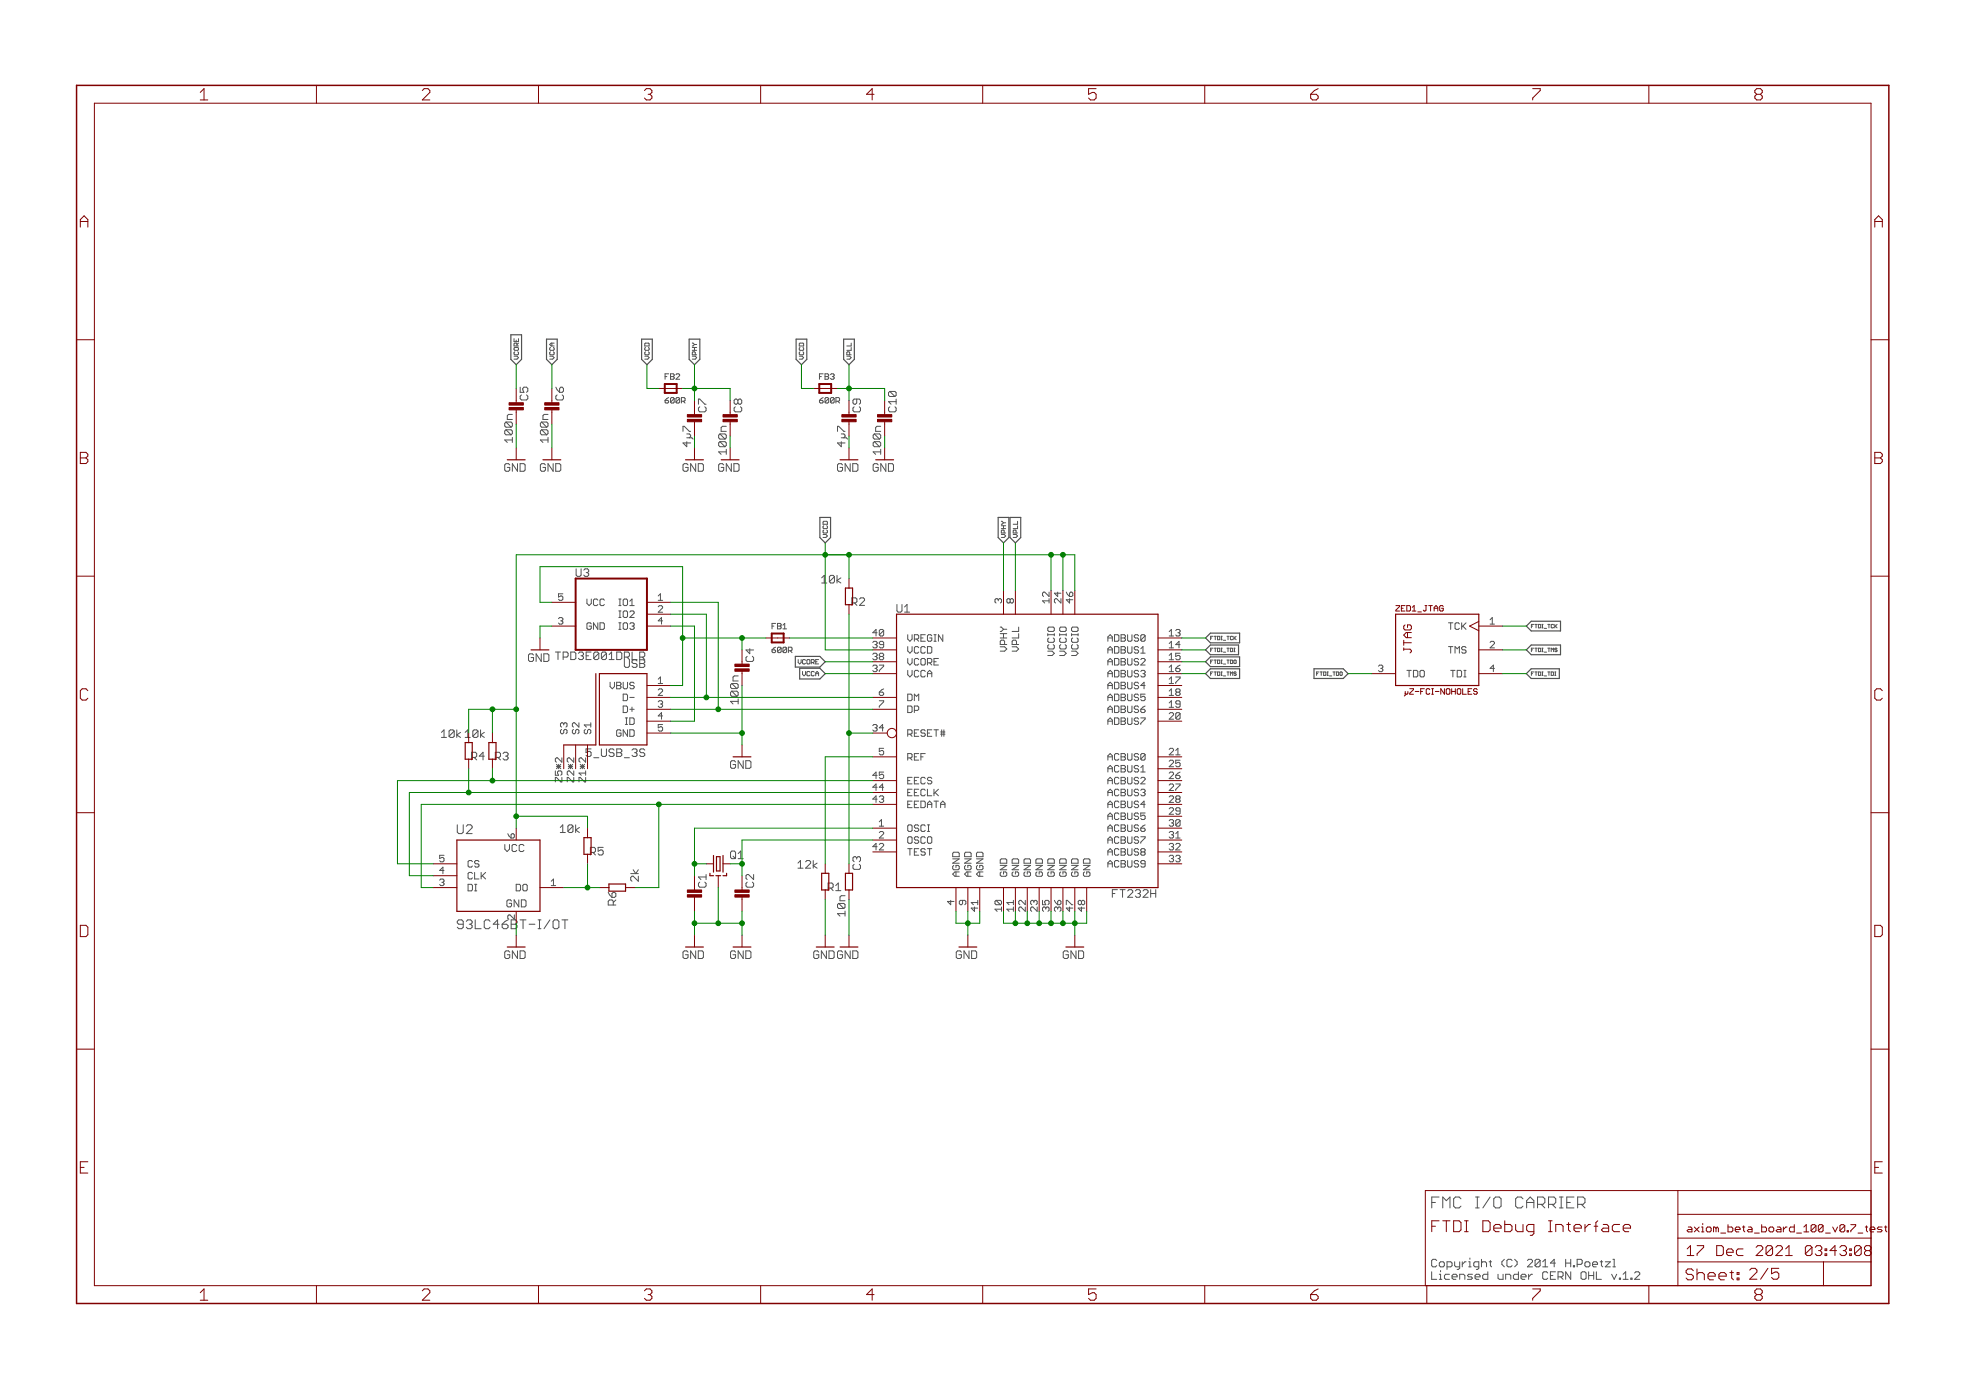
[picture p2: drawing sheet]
<svg xmlns="http://www.w3.org/2000/svg" width="420mm" height="297mm" viewBox="0 0 420 297" stroke-linecap="round" stroke-linejoin="round" font-family="sans-serif">
<path d="M126.3 160h-1.1v.8l.6-.2M120.1 196.6h1.2M337.2 255.8h1.1l.4 .4v.8l-.4 .4h-1.1M337.9 257.4l.8 .7M342 269.6h.5M342.2 269.4v1.1l.3 .2M343.1 269.6h1l-1 1.1M344.7 269.1h.3v1.6M346.9 272.3l.5-.5v1.6M346.9 273.4h1.1M348.5 273.1h.3v.3h-.3zM349.3 272l.3-.2h.6l.2 .2v.3l-1.1 1.1h1.1" fill="none" stroke="#505050" stroke-width=".21"/>
<g fill="none" stroke="#505050" stroke-width=".25">
<path d="M109.2 71.5h2.3v5.3l-1.2 1.1-1.1-1.1zM116.8 72.5h2.3v4.3l-1.2 1.1-1.1-1.1zM137.1 72.5h2.3v4.3l-1.1 1.1-1.2-1.1zM147.3 72.5h2.3v4.3l-1.2 1.1-1.1-1.1zM170.1 72.5h2.3v4.3l-1.1 1.1-1.2-1.1zM180.3 72.5h2.3v4.3l-1.2 1.1-1.1-1.1zM175.2 110.6h2.3v4.3l-1.1 1.1-1.2-1.1zM213.3 110.6h2.3v4.3l-1.1 1.1-1.2-1.1zM215.9 110.6h2.2v4.3l-1.1 1.1-1.1-1.1zM257.6 136.3l1.1-1h6.2v2.1h-6.2zM257.6 138.9l1.1-1.1h6v2.1h-6zM326.2 133.8l1-1h6.3v2h-6.3z"/>
<path d="M326.2 138.9l1-1.1h6.3v2.1h-6.3zM170 140.3h5.2l1.2 1.1-1.2 1.2h-5.2zM170.9 142.8h4.3l1.2 1.2-1.2 1.1h-4.3zM257.6 141.4l1.1-1h6.2v2.1h-6.2zM257.6 144l1.1-1.1h6.2v2.1h-6.2zM280.8 142.9h6.3l1 1.1-1 1h-6.3zM326.2 144l1-1.1h6v2.1h-6z"/>
</g>
<g fill="none" stroke="#800000" stroke-width=".21">
<path d="M67.6 18.2v3.9M115.1 18.2v3.9M162.6 18.2v3.9M210 18.2v3.9M257.5 18.2v3.9M304.9 18.2v3.9M352.4 18.2v3.9M20.2 22.1h379.7v252.6h-379.7zM16.4 72.6h3.8M399.9 72.6h3.8M110.3 95.7v2.6M117.9 95.7v2.6"/>
<path d="M140.8 83h5.1M148.4 95.7v2.6M156 95.7v2.6M173.8 83h5.1M181.4 95.7v2.6M189.1 95.7v2.6M16.4 123.1h3.8M115.4 136.3v2.6M117.9 128.7h5.1M117.9 133.8h5.1M138.3 128.7h5M138.3 133.8h5"/>
<path d="M138.3 131.3h5M163.7 136.3h5M181.4 123.6v2.1M181.4 129.2v2.1M186.5 136.3h5.1M186.5 138.9h5.1M214.5 126.2v5.1M217 126.2v5.1M224.6 126.2v5.1M227.2 126.2v5.1M229.7 126.2v5.1M247.5 136.3h5.1"/>
<path d="M247.5 138.9h5.1M316 133.8h5.1M316 138.9h5.1M316 132.8l-1.9 1 1.9 1M399.9 123.1h3.8M100.2 156.7v2M105.2 156.7v2M120.5 159.2v5.1M123 159.2v5.1M125.6 159.2v5.1M138.3 149h5M138.3 151.6h5"/>
<path d="M138.3 146.5h5M138.3 154.1h5M138.3 156.7h5M158.6 159.2v2.5M186.5 149h5.1M186.5 151.6h5.1M186.5 141.4h5.1M186.5 144h5.1M247.5 149h5.1M247.5 151.6h5.1M247.5 141.4h5.1M247.5 144h5.1"/>
<path d="M247.5 146.5h5.1M247.5 154.1h5.1M293.2 144h5.1M300.3 147.8v.7l-.2 .2M300.3 148.1l.4 .3M316 144h5.1M16.4 173.7h3.8M100.2 162.2v2.1M105.2 162.2v2.1M110.3 177v2.5M125.6 177v2M186.5 177h5.1"/>
<path d="M186.5 179.5h5.1M186.5 161.7h5.1M186.5 166.8h5.1M186.5 169.4h5.1M186.5 171.9h5.1M247.5 177h5.1M247.5 179.5h5.1M247.5 161.7h5.1M247.5 164.3h5.1M247.5 166.8h5.1M247.5 169.4h5.1M247.5 171.9h5.1"/>
<path d="M247.5 174.4h5.1M399.9 173.7h3.8M92.6 189.7h5M92.6 184.6h5M92.6 187.1h5M110.3 194.8v2.5M110.3 199.8v2.6M115.4 189.7h5.1M125.6 182.6v2M128.1 189.7h2M133.7 189.7h2M148.4 191.7v3.1"/>
<path d="M148.4 199.8v2.6M151 184.6h1.5M153.5 187.1v2.6M154.5 184.6h1.5M158.6 191.7v3.1M158.6 199.8v2.6M176.4 184.6v2M176.4 190.2v2M176.4 199.8v2.6M181.4 184.6v2M181.4 190.2v2M181.4 199.8v2.6"/>
<path d="M186.5 182.1h5.1M204.3 189.7v5.1M206.8 189.7v5.1M206.8 199.8v2.6M209.4 189.7v5.1M214.5 189.7v5.1M217 189.7v5.1M219.5 189.7v5.1M222.1 189.7v5.1M224.6 189.7v5.1M227.2 189.7v5.1M229.7 189.7v5.1"/>
<path d="M229.7 199.8v2.6M232.2 189.7v5.1M247.5 182.1h5.1M247.5 184.6h5.1M16.4 224.2h3.8M399.9 224.2h3.8M358.6 254.4v20.3M358.6 259.5h41.3M399.9 254.4h-95.3v20.3M67.6 274.7v3.9M115.1 274.7v3.9M162.6 274.7v3.9"/>
<path d="M210 274.7v3.9M257.5 274.7v3.9M304.9 274.7v3.9M345 261.7h1.1M345 263.2h1.1M346.9 262.4h1.6v-.4l-.4-.3h-.8l-.4 .3v.8l.4 .4h.8M352.4 274.7v3.9M358.6 269.7h41.3M358.6 264.6h41.3M389.7 269.7v5M397.4 266.2l.4 .4M397.8 266.6v1.3l-.4 .4"/>
<path d="M397.8 266.6l-1.5 1.3M398.8 267.3l-.3 .3v.3l.3 .4h.7l.4-.4M398.8 267.3h.7M399.5 267.3l.4 .3M399.9 266.6l-.4-.4h-.7l-.3 .4v.3l.3 .4M399.9 266.9l-.4 .4M402.2 262.2h-.8l-.2 .3 .2 .2h.6l.2 .3-.2 .2h-.8M402.7 262.2h.5M403 262v1l.2 .2"/>
<circle cx="190.6" cy="156.7" r=".99"/>
</g>
<g fill="none" stroke="#800000" stroke-width=".25">
<path d="M180.7 125.7h1.5v3.5h-1.5zM191.6 131.3h55.9v58.4h-55.9zM298.3 131.3h17.7v15.2h-17.7zM99.4 158.7h1.5v3.5h-1.5zM104.5 158.7h1.5v3.5h-1.5zM127.3 144v15.2h-6.8M128.1 144h10.2v15.2h-10.2zM97.6 179.5h17.8v15.3h-17.8zM124.8 179h1.5v3.6h-1.5zM130.1 189.7v-.8h3.6v1.5h-3.6M151.7 187.1h.8M152.5 182.8v3.6"/>
<path d="M153 187.1h1M153.1 183.1h.8v3h-.8zM154.5 182.8v3.6M155.3 186.6v.5h-.8M175.6 186.6h1.5v3.6h-1.5zM180.7 186.6h1.5v3.6h-1.5z"/>
</g>
<g fill="#800000" stroke="#800000" stroke-width=".21">
<path d="M146.9 191.2h3v.5h-3z"/>
<path d="M146.9 190.2h3v.5h-3z"/>
<path d="M157.1 191.2h3v.5h-3z"/>
<path d="M157.1 190.2h3v.5h-3z"/>
<path d="M157.1 142.9h3v.5h-3z"/>
<path d="M157.1 141.9h3v.5h-3z"/>
<path d="M116.4 87.1h3.1v.5h-3.1z"/>
<path d="M116.4 86.1h3.1v.5h-3.1z"/>
<path d="M108.8 87.1h3v.5h-3z"/>
<path d="M108.8 86.1h3v.5h-3z"/>
<path d="M154.5 89.6h3.1v.5h-3.1z"/>
<path d="M154.5 88.6h3.1v.5h-3.1z"/>
<path d="M146.9 89.6h3v.5h-3z"/>
<path d="M146.9 88.6h3v.5h-3z"/>
<path d="M187.5 89.6h3.1v.5h-3.1z"/>
<path d="M187.5 88.6h3.1v.5h-3.1z"/>
<path d="M179.9 89.6h3.1v.5h-3.1z"/>
<path d="M179.9 88.6h3.1v.5h-3.1z"/>
</g>
<path d="M142.1 82.1h2.5v1.9h-2.5zM175.1 82.1h2.5v1.9h-2.5zM123 123.6h15.3v15.3h-15.3zM164.9 135.4h2.6v1.9h-2.6z" fill="none" stroke="#800000" stroke-width=".42"/>
<path d="M16.4 18.2h387.3v260.4h-387.3z" fill="none" stroke="#800000" stroke-width=".32"/>
<g fill="none" stroke="#008000" stroke-width=".21">
<path d="M110.3 77.9v5.1M117.9 77.9v5.1M138.3 77.9v5.1h2.5M148.4 77.9v7.7M171.3 77.9v5.1h2.5M181.4 77.9v7.7M110.3 90.6v5.1M117.9 90.6v5.1M145.9 83h10.1v2.6M178.9 83h10.2M176.4 116v22.9h10.1M181.4 118.6v5"/>
<path d="M214.5 116v10.2M217 116v10.2M224.6 118.6v7.6M227.2 118.6v7.6M117.9 133.8h-2.5v2.5M117.9 128.7h-2.5v-7.6h30.5v25.4h-2.6M143.3 133.8h5.1v20.3h-5.1M143.3 128.7h10.2v22.9M143.3 131.3h7.7v17.7M145.9 136.3h17.8M158.6 136.3v2.6M168.7 136.3h17.8"/>
<path d="M181.4 131.3v53.3M229.7 126.2v-7.6h-119.4v58.4M252.6 136.3h5M252.6 138.9h5M321.1 133.8h5.1M321.1 138.9h5.1M105.2 151.6v5.1M110.3 151.6h-10.1v5.1M143.3 156.7h15.3M143.3 149h43.2M143.3 151.6h43.2M158.6 146.5v12.7"/>
<path d="M176.4 144h10.1M176.4 141.4h10.1M181.4 156.7h5.1M252.6 144h5M252.6 141.4h5M288.1 144h5.1M321.1 144h5.1M100.2 164.3v5.1M105.2 164.3v2.5M110.3 174.4h15.3v2.6M140.8 171.9v17.8h-5.1M186.5 171.9h-96.5v17.8h2.6"/>
<path d="M186.5 169.4h-99v17.7h5.1M186.5 166.8h-101.6v17.8h7.7M186.5 177h-38.1v10.1M186.5 179.5h-27.9v7.6M186.5 161.7h-10.1v22.9M120.5 189.7h7.6M125.6 184.6v5.1M148.4 184.6h2.6M148.4 194.8v5M148.4 197.3h10.2M153.5 189.7v7.6M158.6 194.8v5"/>
<path d="M176.4 192.2v7.6M181.4 192.2v7.6M204.3 194.8v2.5h5.1v-2.5M206.8 194.8v5M214.5 194.8v2.5h17.7v-2.5M217 194.8v2.5M219.5 194.8v2.5M222.1 194.8v2.5M224.6 194.8v2.5M227.2 194.8v2.5M229.7 194.8v5"/>
</g>
<g fill="#008000" stroke="#008000" stroke-width=".21">
<circle cx="140.8" cy="171.9" r=".51"/>
<circle cx="100.2" cy="169.4" r=".51"/>
<circle cx="105.2" cy="166.8" r=".51"/>
<circle cx="125.6" cy="189.7" r=".51"/>
<circle cx="148.4" cy="184.6" r=".51"/>
<circle cx="158.6" cy="184.6" r=".51"/>
<circle cx="148.4" cy="197.3" r=".51"/>
<circle cx="153.5" cy="197.3" r=".51"/>
<circle cx="158.6" cy="197.3" r=".51"/>
<circle cx="217" cy="197.3" r=".51"/>
<circle cx="219.5" cy="197.3" r=".51"/>
<circle cx="222.1" cy="197.3" r=".51"/>
<circle cx="224.6" cy="197.3" r=".51"/>
<circle cx="227.2" cy="197.3" r=".51"/>
<circle cx="229.7" cy="197.3" r=".51"/>
<circle cx="158.6" cy="156.7" r=".51"/>
<circle cx="206.8" cy="197.3" r=".51"/>
<circle cx="181.4" cy="156.7" r=".51"/>
<circle cx="145.9" cy="136.3" r=".51"/>
<circle cx="158.6" cy="136.3" r=".51"/>
<circle cx="151" cy="149" r=".51"/>
<circle cx="153.5" cy="151.6" r=".51"/>
<circle cx="181.4" cy="83" r=".51"/>
<circle cx="148.4" cy="83" r=".51"/>
<circle cx="227.2" cy="118.6" r=".51"/>
<circle cx="224.6" cy="118.6" r=".51"/>
<circle cx="176.4" cy="118.6" r=".51"/>
<circle cx="181.4" cy="118.6" r=".51"/>
<circle cx="105.2" cy="151.6" r=".51"/>
<circle cx="110.3" cy="174.4" r=".51"/>
<circle cx="110.3" cy="151.6" r=".51"/>
</g>
<g font-size="3.7" fill="#800000">
<text x="42.9" y="21.4">1</text>
<text x="90.3" y="21.4">2</text>
<text x="137.8" y="21.4">3</text>
<text x="185.3" y="21.4">4</text>
<text x="232.7" y="21.4">5</text>
<text x="280.2" y="21.4">6</text>
<text x="327.6" y="21.4">7</text>
<text x="375.1" y="21.4">8</text>
<text x="17.2" y="48.6">A</text>
<text x="400.7" y="48.6">A</text>
<text x="17.2" y="99.2">B</text>
<text x="400.7" y="99.2">B</text>
<text x="17.1" y="149.7">C</text>
<text x="400.6" y="149.7">C</text>
<text x="17" y="200.2">D</text>
<text x="400.5" y="200.2">D</text>
<text x="17.3" y="250.8">E</text>
<text x="400.7" y="250.8">E</text>
<text x="42.9" y="277.9">1</text>
<text x="90.3" y="277.9">2</text>
<text x="137.8" y="277.9">3</text>
<text x="185.3" y="277.9">4</text>
<text x="232.7" y="277.9">5</text>
<text x="280.2" y="277.9">6</text>
<text x="327.6" y="277.9">7</text>
<text x="375.1" y="277.9">8</text>
</g>
<text font-size="3.6" fill="#505050" x="306" y="258.2">FMC I/O CARRIER</text>
<g font-size="3.6" fill="#800000">
<text x="306" y="263.3">FTDI Debug Interface</text>
<text x="360.4" y="273.6">Sheet: 2/5</text>
</g>
<g font-size="3.2" fill="#800000">
<text x="360.6" y="268.4">17 Dec 2021</text>
<text x="382.3" y="268.4">03:43:09</text>
</g>
<g font-size="2.9" fill="#505050">
<text x="97.8" y="178.2">U2</text>
<text x="97.8" y="198.6">93LC46B</text>
</g>
<text font-size="2.9" fill="#008000" x="110.9" y="198.6">T-I/OT</text>
<g font-size="2.5" fill="#800000">
<text x="113" y="85.5" transform="rotate(-90 113 85.5)">C5</text>
<text x="120.6" y="85.5" transform="rotate(-90 120.6 85.5)">C6</text>
<text x="151.1" y="88.1" transform="rotate(-90 151.1 88.1)">C7</text>
<text x="158.7" y="88.1" transform="rotate(-90 158.7 88.1)">C8</text>
<text x="184.1" y="88.1" transform="rotate(-90 184.1 88.1)">C9</text>
<text x="109.7" y="94.4" transform="rotate(-90 109.7 94.4)">100n</text>
<text x="117.3" y="94.4" transform="rotate(-90 117.3 94.4)">100n</text>
<text x="107.9" y="100.8">GND</text>
<text x="115.6" y="100.8">GND</text>
<text x="146" y="100.8">GND</text>
<text x="153.7" y="100.8">GND</text>
<text x="179.1" y="100.8">GND</text>
<text x="186.7" y="100.8">GND</text>
<text x="113" y="141.4">GNDTPD3E001DRLR</text>
<text x="161.3" y="141.4" transform="rotate(-90 161.3 141.4)">C4</text>
<text x="301.8" y="139.3" transform="rotate(-90 301.8 139.3)">JTAG</text>
<text x="158" y="148.7" transform="rotate(-90 158 148.7)">00n</text>
<text x="156.2" y="164.3">GND</text>
<text x="151.1" y="189.7" transform="rotate(-90 151.1 189.7)">C1</text>
<text x="161.3" y="189.7" transform="rotate(-90 161.3 189.7)">C2</text>
<text x="131.8" y="193.5" transform="rotate(-90 131.8 193.5)">R6</text>
<text x="107.9" y="204.9">GND</text>
<text x="146" y="204.9">GND</text>
<text x="156.2" y="204.9">GND</text>
<text x="174" y="204.9">GNDGND</text>
<text x="204.4" y="204.9">GND</text>
<text x="227.3" y="204.9">GND</text>
</g>
<g font-size="2.5" fill="#008000">
<text x="191.7" y="88.1" transform="rotate(-90 191.7 88.1)">C10</text>
<text x="147.8" y="95.4" transform="rotate(-90 147.8 95.4)">4µ7</text>
<text x="180.8" y="95.4" transform="rotate(-90 180.8 95.4)">4µ7</text>
<text x="155.4" y="97" transform="rotate(-90 155.4 97)">100n</text>
<text x="188.4" y="97" transform="rotate(-90 188.4 97)">100n</text>
<text x="156.2" y="183.6">Q1</text>
</g>
<g font-size="2.5" fill="#505050">
<text x="123.2" y="123.3">U3</text>
<text x="175.7" y="124.7">10k</text>
<text x="182.1" y="129.5">R2</text>
<text x="191.7" y="130.9">U1</text>
<text x="133.3" y="142.7">USB</text>
<text x="158" y="150.3" transform="rotate(-90 158 150.3)">1</text>
<text x="94.4" y="157.7">10k 10k</text>
<text x="126" y="161.7">5_USB_3S</text>
<text x="100.8" y="162.5">R4</text>
<text x="105.9" y="162.5">R3</text>
<text x="119.8" y="178">10k</text>
<text x="126.2" y="182.8">R5</text>
<text x="170.6" y="185.6">12k</text>
<text x="184.1" y="185.9" transform="rotate(-90 184.1 185.9)">C3</text>
<text x="136.6" y="188.4" transform="rotate(-90 136.6 188.4)">2k</text>
<text x="177" y="190.4">R1</text>
<text x="238" y="191.8">FT232H</text>
<text x="180.8" y="195.7" transform="rotate(-90 180.8 195.7)">10n</text>
<text x="306" y="270.8">Copyright (C) 2014 H.Poetzl</text>
<text x="306" y="273.5">Licensed under CERN OHL v.1.2</text>
</g>
<g font-size="2.3" fill="#505050">
<text x="107.9" y="182.1">VCC</text>
<text x="107.6" y="193.9">GND</text>
</g>
<text font-size="2.3" fill="#800000" x="360.6" y="263.3">axiom_beta_board_100_v0.7_test</text>
<g font-size="2.1" fill="#505050">
<text x="119.5" y="128.4">5</text>
<text x="125.5" y="129.5">VCC</text>
<text x="132.4" y="129.5">IO1</text>
<text x="140.8" y="128.4">1</text>
<text x="140.8" y="130.9">2</text>
<text x="214.3" y="128.9" transform="rotate(-90 214.3 128.9)">3</text>
<text x="216.8" y="128.9" transform="rotate(-90 216.8 128.9)">8</text>
<text x="224.4" y="128.9" transform="rotate(-90 224.4 128.9)">12</text>
<text x="226.9" y="128.9" transform="rotate(-90 226.9 128.9)">24</text>
<text x="229.5" y="128.9" transform="rotate(-90 229.5 128.9)">46</text>
<text x="119.5" y="133.4">3</text>
<text x="125.5" y="134.6">GND</text>
<text x="132.4" y="132">IO2</text>
<text x="132.4" y="134.6">IO3</text>
<text x="140.8" y="133.4">4</text>
<text x="186.7" y="136">40</text>
<text x="194.1" y="137.1">VREGIN</text>
<text x="236.4" y="137.1">ADBUS0</text>
<text x="250" y="136">13</text>
<text x="309.6" y="134.6">TCK</text>
<text x="318.5" y="133.4">1</text>
<text x="186.7" y="143.6">37</text>
<text x="186.7" y="141.1">38</text>
<text x="186.7" y="138.5">39</text>
<text x="194.1" y="142.2">VCORE</text>
<text x="194.1" y="139.6">VCCD</text>
<text x="215.4" y="139.3" transform="rotate(-90 215.4 139.3)">VPHY</text>
<text x="217.9" y="138.7" transform="rotate(-90 217.9 138.7)">VPLL</text>
<text x="225.5" y="140.4" transform="rotate(-90 225.5 140.4)">VCCIO</text>
<text x="228.1" y="140.4" transform="rotate(-90 228.1 140.4)">VCCIO</text>
<text x="230.6" y="140.4" transform="rotate(-90 230.6 140.4)">VCCIO</text>
<text x="236.4" y="139.6">ADBUS1</text>
<text x="236.4" y="142.2">ADBUS2</text>
<text x="250" y="138.5">14</text>
<text x="250" y="141.1">15</text>
<text x="250" y="143.6">16</text>
<text x="294.7" y="143.6">3</text>
<text x="309.3" y="139.6">TMS</text>
<text x="318.5" y="138.5">2</text>
<text x="318.5" y="143.6">4</text>
<text x="130.2" y="147.3">VBUS</text>
<text x="133.7" y="149.8">D-</text>
<text x="140.8" y="148.7">2</text>
<text x="140.8" y="146.1">1</text>
<text x="188.1" y="148.7">6</text>
<text x="194.1" y="149.8">DM</text>
<text x="194.1" y="144.7">VCCA</text>
<text x="236.4" y="144.7">ADBUS3</text>
<text x="236.4" y="147.3">ADBUS4</text>
<text x="236.4" y="149.8">ADBUS5</text>
<text x="250" y="146.1">17</text>
<text x="250" y="148.7">18</text>
<text x="300.8" y="144.7">TDO</text>
<text x="310.3" y="144.7">TDI</text>
<text x="132.6" y="152.3">D+</text>
<text x="133.8" y="154.9">ID</text>
<text x="140.8" y="153.8">4</text>
<text x="140.8" y="151.2">3</text>
<text x="188.1" y="151.2">7</text>
<text x="194.1" y="152.3">DP</text>
<text x="236.4" y="152.3">ADBUS6</text>
<text x="236.4" y="154.9">ADBUS7</text>
<text x="250" y="151.2">19</text>
<text x="250" y="153.8">20</text>
<text x="121.4" y="156.9" transform="rotate(-90 121.4 156.9)">S3</text>
<text x="123.9" y="156.9" transform="rotate(-90 123.9 156.9)">S2</text>
<text x="126.5" y="156.9" transform="rotate(-90 126.5 156.9)">S1</text>
<text x="131.2" y="157.4">GND</text>
<text x="140.8" y="156.3">5</text>
<text x="188.1" y="161.4">5</text>
<text x="194.1" y="157.4">RESET#</text>
<text x="250" y="161.4">21</text>
<text x="120.3" y="166.8" transform="rotate(-90 120.3 166.8)">Z5*2</text>
<text x="122.8" y="166.8" transform="rotate(-90 122.8 166.8)">Z2*2</text>
<text x="125.4" y="166.8" transform="rotate(-90 125.4 166.8)">Z1*2</text>
<text x="186.7" y="166.5">45</text>
<text x="194.1" y="162.5">REF</text>
<text x="194.1" y="167.6">EECS</text>
<text x="236.6" y="162.5">ACBUS0</text>
<text x="236.6" y="165">ACBUS1</text>
<text x="236.6" y="167.6">ACBUS2</text>
<text x="250" y="163.9">25</text>
<text x="250" y="166.5">26</text>
<text x="186.7" y="171.5">43</text>
<text x="186.7" y="169">44</text>
<text x="194.1" y="172.7">EEDATA</text>
<text x="194.1" y="170.1">EECLK</text>
<text x="236.6" y="170.1">ACBUS3</text>
<text x="236.6" y="172.7">ACBUS4</text>
<text x="250" y="169">27</text>
<text x="250" y="171.5">28</text>
<text x="110.1" y="179.2" transform="rotate(-90 110.1 179.2)">6</text>
<text x="188.1" y="176.6">1</text>
<text x="188.1" y="179.2">2</text>
<text x="194.1" y="177.7">OSCI</text>
<text x="236.6" y="175.2">ACBUS5</text>
<text x="236.6" y="177.7">ACBUS6</text>
<text x="250" y="174.1">29</text>
<text x="250" y="176.6">30</text>
<text x="250" y="179.2">31</text>
<text x="94.1" y="184.2">5</text>
<text x="100.1" y="185.4">CS</text>
<text x="186.7" y="181.7">42</text>
<text x="194.1" y="180.3">OSCO</text>
<text x="194.1" y="182.8">TEST</text>
<text x="236.6" y="180.3">ACBUS7</text>
<text x="236.6" y="182.8">ACBUS8</text>
<text x="236.6" y="185.4">ACBUS9</text>
<text x="250" y="181.7">32</text>
<text x="250" y="184.2">33</text>
<text x="94.1" y="189.3">3</text>
<text x="94.1" y="186.8">4</text>
<text x="100.1" y="190.4">DI</text>
<text x="100.1" y="187.9">CLK</text>
<text x="109.9" y="190.4">DO</text>
<text x="117.9" y="189.3">1</text>
<text x="205.2" y="187.3" transform="rotate(-90 205.2 187.3)">AGND</text>
<text x="207.7" y="187.3" transform="rotate(-90 207.7 187.3)">AGND</text>
<text x="210.3" y="187.3" transform="rotate(-90 210.3 187.3)">AGND</text>
<text x="215.4" y="187.3" transform="rotate(-90 215.4 187.3)">GND</text>
<text x="217.9" y="187.3" transform="rotate(-90 217.9 187.3)">GND</text>
<text x="220.4" y="187.3" transform="rotate(-90 220.4 187.3)">GND</text>
<text x="223" y="187.3" transform="rotate(-90 223 187.3)">GND</text>
<text x="225.5" y="187.3" transform="rotate(-90 225.5 187.3)">GND</text>
<text x="228.1" y="187.3" transform="rotate(-90 228.1 187.3)">GND</text>
<text x="230.6" y="187.3" transform="rotate(-90 230.6 187.3)">GND</text>
<text x="233.1" y="187.3" transform="rotate(-90 233.1 187.3)">GND</text>
<text x="110.1" y="196.5" transform="rotate(-90 110.1 196.5)">2</text>
<text x="204.1" y="193.4" transform="rotate(-90 204.1 193.4)">4</text>
<text x="206.6" y="193.4" transform="rotate(-90 206.6 193.4)">9</text>
<text x="209.2" y="194.7" transform="rotate(-90 209.2 194.7)">41</text>
<text x="214.3" y="194.7" transform="rotate(-90 214.3 194.7)">10</text>
<text x="216.8" y="194.7" transform="rotate(-90 216.8 194.7)">11</text>
<text x="219.3" y="194.7" transform="rotate(-90 219.3 194.7)">22</text>
<text x="221.9" y="194.7" transform="rotate(-90 221.9 194.7)">23</text>
<text x="224.4" y="194.7" transform="rotate(-90 224.4 194.7)">35</text>
<text x="226.9" y="194.7" transform="rotate(-90 226.9 194.7)">36</text>
<text x="229.5" y="194.7" transform="rotate(-90 229.5 194.7)">47</text>
<text x="232" y="194.7" transform="rotate(-90 232 194.7)">48</text>
</g>
<text font-size="2.1" fill="#800000" x="186.7" y="156.3">34</text>
<g font-size="1.8" fill="#505050">
<text x="142.2" y="81.1">FB2</text>
<text x="175.2" y="81.1">FB3</text>
<text x="142.2" y="86.2">600R</text>
<text x="175.2" y="86.2">600R</text>
<text x="165.1" y="134.4">FB1</text>
<text x="165.1" y="139.5">600R</text>
</g>
<g font-size="1.8" fill="#800000">
<text x="298.4" y="130.6">ZED1_JTAG</text>
<text x="301.1" y="148.4">µZ-FCI-NOHOLES</text>
</g>
<g font-size="1.4" fill="#505050">
<text x="111" y="76.8" transform="rotate(-90 111 76.8)">VCORE</text>
<text x="118.6" y="76.8" transform="rotate(-90 118.6 76.8)">VCCA</text>
<text x="138.9" y="76.8" transform="rotate(-90 138.9 76.8)">VCCD</text>
<text x="149.1" y="76.8" transform="rotate(-90 149.1 76.8)">VPHY</text>
<text x="171.9" y="76.8" transform="rotate(-90 171.9 76.8)">VCCD</text>
<text x="182.1" y="76.8" transform="rotate(-90 182.1 76.8)">VPLL</text>
<text x="177" y="114.9" transform="rotate(-90 177 114.9)">VCCD</text>
<text x="215.1" y="114.9" transform="rotate(-90 215.1 114.9)">VPHY</text>
<text x="217.7" y="114.9" transform="rotate(-90 217.7 114.9)">VPLL</text>
<text x="170.4" y="141.9">VCORE</text>
<text x="171.4" y="144.5">VCCA</text>
</g>
<g font-size="1.1" fill="#505050">
<text x="258.8" y="136.7">FTDI_TCK</text>
<text x="327.4" y="134.2">FTDI_TCK</text>
<text x="258.8" y="139.3">FTDI_TDI</text>
<text x="258.8" y="141.8">FTDI_TDO</text>
<text x="327.4" y="139.3">FTDI_TMS</text>
<text x="258.8" y="144.4">FTDI_TMS</text>
<text x="281.6" y="144.4">FTDI_TDO</text>
<text x="327.4" y="144.4">FTDI_TDI</text>
</g>
</svg>
